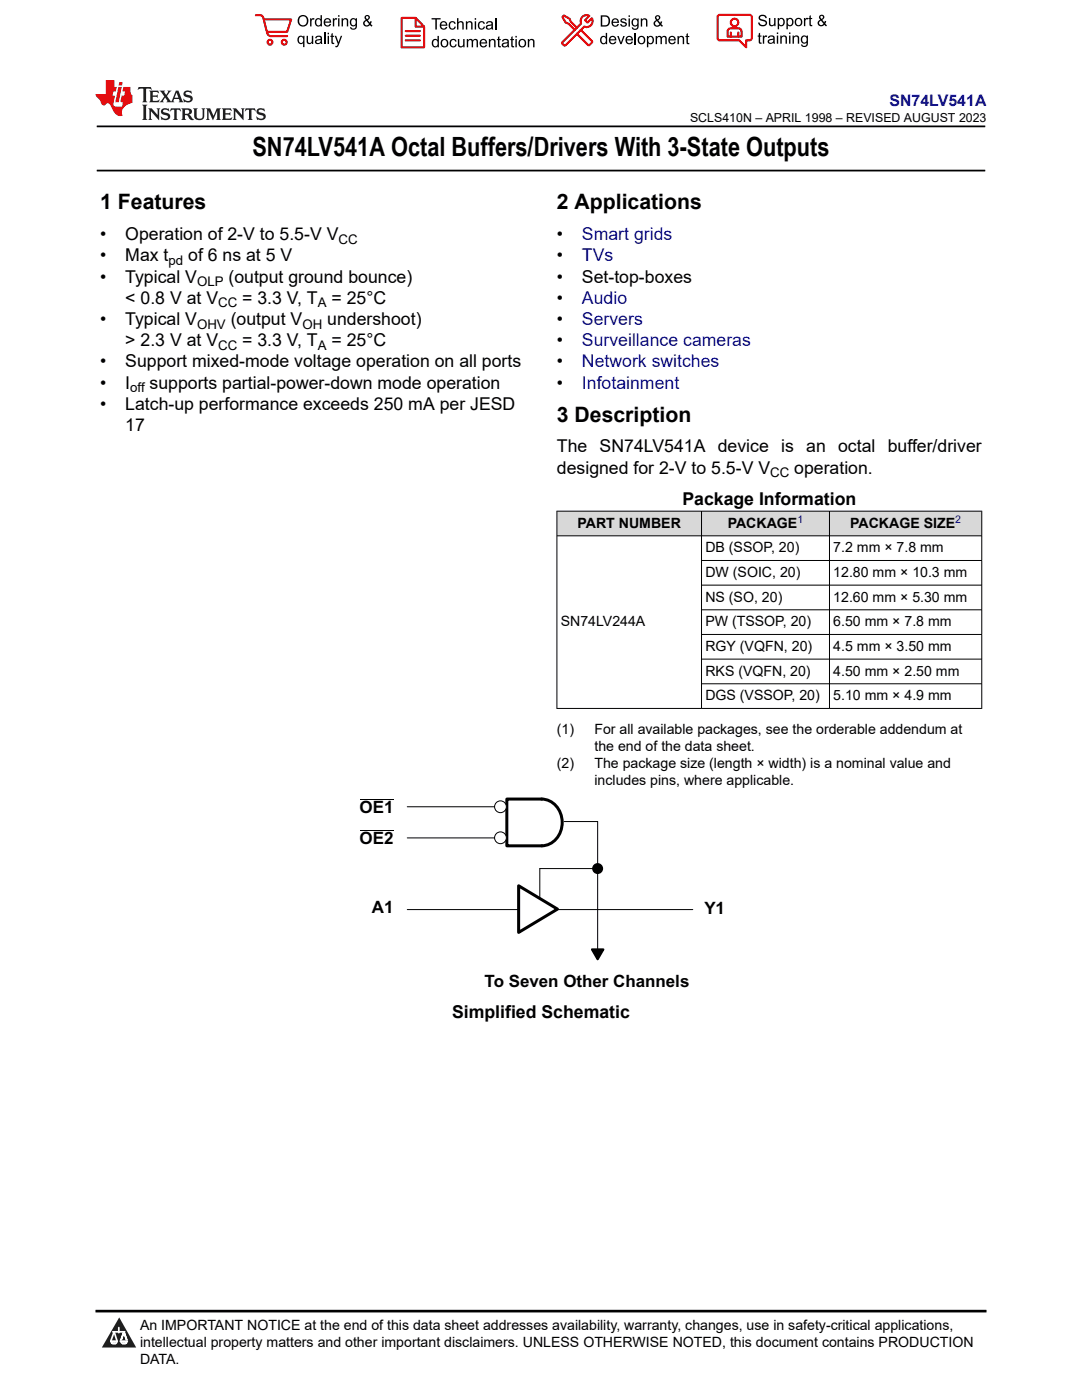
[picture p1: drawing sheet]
<svg xmlns="http://www.w3.org/2000/svg" width="216mm" height="279mm" viewBox="0 0 216 279" stroke-linecap="round" stroke-linejoin="round" font-family="sans-serif">
<path d="M19.3 25.2h177.3M19.3 34h177.3" fill="none" stroke="#000" stroke-width=".35"/>
<g fill="#d8d8d8">
<path d="M111.1 102h84.8v4.9h-84.8z" fill-rule="evenodd"/>
<path d="M111.2 102.1h28.7v4.8h-28.7z" fill-rule="evenodd"/>
<path d="M140 102.1h25.5v4.8h-25.5z" fill-rule="evenodd"/>
<path d="M165.6 102.1h30.2v4.8h-30.2z" fill-rule="evenodd"/>
</g>
<g fill="none" stroke="#000" stroke-width=".2">
<path d="M111.1 102h84.9M111.1 106.9h84.9M111.1 102v39.4M140 102v39.4M140 111.9h56M140 116.8h56M165.5 102v39.4M195.9 102v39.4M140 121.7h56M140 126.6h56M140 131.5h56M140 136.5h56"/>
<path d="M71.8 159.5h6.7M111.1 141.4h84.9M71.8 165.7h6.7"/>
</g>
<path d="M108 159.5a4.7 4.7 0 0 1 3.2 7.6 3.9 3.9 0 0 1-3.1 1.7M108.1 159.5h-7v9.3h7" fill="none" stroke="#000" stroke-width=".6"/>
<circle cx="99.9" cy="161" r="1.18" fill="#fff"/>
<circle cx="99.9" cy="161" r="1.18" fill="none" stroke="#000" stroke-width=".2"/>
<circle cx="99.9" cy="167.2" r="1.18" fill="#fff"/>
<g fill="none" stroke="#000" stroke-width=".2">
<path d="M81.3 161h17.4M81.3 167.2h17.4M112.6 164h6.7v27.5M119.3 173.3h-11.6v5.9M81.3 181.5h56.9"/>
<circle cx="99.9" cy="167.2" r="1.18"/>
</g>
<g fill="#000">
<path d="M118.1 189.5h2.3l-1.1 2z"/>
<circle cx="119.3" cy="173.3" r=".89"/>
</g>
<g fill="none" stroke="#000" stroke-width=".41">
<path d="M118.1 189.5h2.3l-1.1 2z"/>
<circle cx="119.3" cy="173.3" r=".89"/>
</g>
<path d="M103.5 176.8l7.7 4.6-7.7 4.7z" fill="#fff"/>
<path d="M103.5 176.8l7.7 4.6-7.7 4.7z" fill="none" stroke="#000" stroke-width=".6"/>
<path d="M0 0h215.9v23.8h-215.9z" fill-rule="evenodd" fill="#fff"/>
<path d="M27.7 17.4l-.2 .6 .5-.3h.6v.1v2.2l-.2 .4h1l-.2-.4v-2.2v-.1h.5l.5 .3-.1-.6zM29.8 18.1l.2 .4v1.5l-.2 .4h1.9l.1-.6a1.08 1.08 0 0 1-1.3 .2v-.7h.6l.4 .2v-.6l-.4 .2h-.6v-.6l.2-.1a1 1 0 0 1 1 .2l-.1-.5zM31.8 18.1l1 1.1-1 1.2h.9l-.2-.2 .4-.7 .5 .7-.2 .2h1.6l-.2-.2 .1-.4h1l.1 .4-.1 .2h.9l-.2-.3-.8-2h-.5l-1 2.2-.8-1.1 .9-1.1h-.8l.2 .2-.5 .7-.3-.7 .1-.2zM35.2 18.5l.4 1h-.8zM36.8 18.2a.65 .65 0 0 0-.2 .7 .65 .65 0 0 0 .6 .5l.7 .2 .1 .2a.79 .79 0 0 1-.7 .4 .79 .79 0 0 1-.7-.5l.1 .7 .2-.1a.93 .93 0 0 0 1.1 .1 .93 .93 0 0 0 .4-1 1.46 1.46 0 0 0-1.2-.6l-.1-.3a1.09 1.09 0 0 1 1.2 .2l-.2-.6-.1 .1-.6-.2zM28.4 20.9l.2 .4v2.3l-.2 .3h1l-.2-.3v-2.3l.2-.4zM29.6 21.6l.2 .4v1.6l-.2 .3h.8l-.3-.3v-1.4l1.7 1.8v-2l.2-.4h-.8l.2 .2 .1 1.1-1.2-1.3zM32.3 21.8a.65 .65 0 0 0-.2 .7 .65 .65 0 0 0 .7 .4l.6 .2 .1 .2a.79 .79 0 0 1-.7 .4 .79 .79 0 0 1-.7-.5l.1 .7 .2-.1a.93 .93 0 0 0 1.1 .1 .93 .93 0 0 0 .4-.9 1.46 1.46 0 0 0-1.2-.6l-.1-.4a1.09 1.09 0 0 1 1.2 .2l-.2-.6-.1 .1-.6-.1zM34.1 21.6l-.1 .7a.63 .63 0 0 1 .7-.4l.1 1.7-.3 .3h1l-.2-.3v-1.7a.66 .66 0 0 1 .8 .4l-.1-.7zM36.2 21.6l.2 .4v1.6l-.2 .3h.9l-.2-.2v-.7h.5l.1 .2a.79 .79 0 0 0 1.2 .6l-1-.9a.61 .61 0 0 0 .6-.6 .61 .61 0 0 0-.5-.6zM36.9 21.9h.2a.47 .47 0 0 1 .5 .1 .47 .47 0 0 1 .1 .5l-.2 .2h-.6zM38.5 21.6l.2 .2a2.27 2.27 0 0 0 .4 2 1.04 1.04 0 0 0 1.7-.7v-1.3l.2-.2h-.8l.2 .4v1.1a.6 .6 0 0 1-.6 .6 .6 .6 0 0 1-.6-.6v-1.1l.3-.4zM41.1 21.6l.2 .4v1.6l-.2 .3h.7l-.2-.3v-1.5l.9 1.9 .8-1.9v1.5l-.2 .3h1l-.3-.3v-1.6l.3-.4h-.8l-.7 1.5-.7-1.5zM44.3 21.6l.2 .4v1.6l-.2 .3h1.9l.1-.5a1.09 1.09 0 0 1-1.3 .1v-.6h.6l.4 .1v-.6l-.4 .2h-.6v-.6l.2-.1a1.01 1.01 0 0 1 1 .3l-.1-.6zM46.4 21.6l.3 .4v1.6l-.3 .3h.8l-.2-.3v-1.4l1.6 1.8v-2l.2-.4h-.7l.2 .2v1.1l-1.2-1.3zM49 21.6l-.1 .7a.63 .63 0 0 1 .8-.4v1.7l-.3 .3h1l-.2-.3v-1.7a.66 .66 0 0 1 .8 .4l-.1-.7zM51.4 21.8a.65 .65 0 0 0-.2 .7 .65 .65 0 0 0 .6 .4l.6 .2 .2 .2a.79 .79 0 0 1-.8 .4 .79 .79 0 0 1-.6-.5l.1 .7 .2-.1a.93 .93 0 0 0 1 .1 .93 .93 0 0 0 .5-.9 1.46 1.46 0 0 0-1.3-.6l-.1-.4a1.09 1.09 0 0 1 1.3 .2l-.2-.6-.2 .1-.5-.1z" fill="#231f20"/>
<path d="M21.1 16v2.8h-2.1l.1 .3 .9 1a.95 .95 0 0 0 .9 .9 .59 .59 0 0 1 .6-.4 .59 .59 0 0 1 .5 .4l.4 .8a1.59 1.59 0 0 0 2.1 1.3 1.61 1.61 0 0 1 1-2.2l1-.4-.1-1.5a1.59 1.59 0 0 1-.4-1.6h-1.4l-.2 .9h.5l-.1 .8h-.5l-.2 1v.2l.4 .1-.2 .9h-.6a.73 .73 0 0 1-1.1-.7l.3-1.5h-.5l.2-.8h.5l.2-.9h-.5v-1.4zM23.6 17.4l-.6 3h.7l.6-3zM23.8 16.4l-.1 .7h.7l.1-.7z" fill="#ed1c24"/>
<g fill="#000">
<path d="M59.4 4.2a1.12 1.12 0 0 1 2.2 0 1.12 1.12 0 0 1-2.2 0zM59.9 3.5a.89 .89 0 0 0-.1 1.1 .89 .89 0 0 0 1.1 .4 .88 .88 0 0 0 .3-1.3 .88 .88 0 0 0-1.3-.2z" fill-rule="evenodd"/>
<path d="M59.5 7.3l.5-.2 .5 .3v-.3h.3v2.3h-.3v-.8a.74 .74 0 0 1-1 0 .74 .74 0 0 1-.1-1zM59.8 7.5a.57 .57 0 0 0-.2 .7 .57 .57 0 0 0 .8 .2 .57 .57 0 0 0 .1-.7 .57 .57 0 0 0-.7-.2z" fill-rule="evenodd"/>
<path d="M61.9 3.6h.2v.3l.2-.2 .3-.1 .2 .1-.1 .3a.36 .36 0 0 0-.5 0 .36 .36 0 0 0 0 .4v.9h-.3z" fill-rule="evenodd"/>
<path d="M61.2 7.1h.3v.9a.41 .41 0 0 0 .4 .6 .41 .41 0 0 0 .3-.6v-.9h.3v1.7h-.2v-.3a.58 .58 0 0 1-.7 .3 .58 .58 0 0 1-.4-.6z" fill-rule="evenodd"/>
<path d="M63 3.8l.5-.2 .5 .2v-.8h.2v2.3h-.2v-.2a.75 .75 0 0 1-1-.1 .75 .75 0 0 1-.1-1zM63.2 4a.57 .57 0 0 0-.1 .7 .57 .57 0 0 0 .8 .2 .57 .57 0 0 0 .1-.7 .57 .57 0 0 0-.8-.2z" fill-rule="evenodd"/>
<path d="M63 7.3a.74 .74 0 0 1 1-.1 .74 .74 0 0 1 .3 .9v.7h-.3v-.2a.57 .57 0 0 1-.8 .2 .57 .57 0 0 1-.2-.8l1-.3a.41 .41 0 0 0-.4-.4 .41 .41 0 0 0-.4 .4l-.3-.1zM63.2 8.2a.35 .35 0 0 0 .2 .5 .35 .35 0 0 0 .5-.3l.1-.4z" fill-rule="evenodd"/>
<path d="M65.4 6.5h.3v.3h-.3zM65.4 7.1h.3v1.7h-.3z" fill-rule="evenodd"/>
<path d="M64.8 3.8a.76 .76 0 0 1 .9-.1 .76 .76 0 0 1 .4 .8h-1.2a.47 .47 0 0 0 .3 .6 .47 .47 0 0 0 .6-.4l.3 .1a.82 .82 0 0 1-1.3 .3 .82 .82 0 0 1 0-1.3zM65 4l-.1 .3h.9l-.3-.4z" fill-rule="evenodd"/>
<path d="M66.4 3.6h.3v.3l.1-.2 .4-.1 .1 .1-.1 .3a.36 .36 0 0 0-.4 0 .36 .36 0 0 0-.1 .4v.9h-.3z" fill-rule="evenodd"/>
<path d="M66.1 6.7l.3-.1v.5h.3v.3h-.3v.9l.1 .2h.2v.3a.41 .41 0 0 1-.4-.1 .41 .41 0 0 1-.2-.4v-.9h-.2v-.3h.2z" fill-rule="evenodd"/>
<path d="M66.8 7.1h.3l.4 1.4 .5-1.4h.3l-.6 1.7a.57 .57 0 0 1-.8 .6v-.3a.37 .37 0 0 0 .5-.3z" fill-rule="evenodd"/>
<path d="M67.5 3h.2v.3h-.2zM67.5 3.6h.2v1.7h-.2z" fill-rule="evenodd"/>
<path d="M68.2 3.6h.2v.3a.58 .58 0 0 1 .7-.3 .58 .58 0 0 1 .4 .7v1h-.3v-1a.4 .4 0 0 0-.4-.5 .4 .4 0 0 0-.4 .6v.9h-.2z" fill-rule="evenodd"/>
<path d="M70 3.8l.5-.2 .5 .2v-.2h.2v1.5a.71 .71 0 0 1-.5 .8 .71 .71 0 0 1-.8-.5h.2a.46 .46 0 0 0 .6 .3 .46 .46 0 0 0 .3-.6 .78 .78 0 0 1-1.1-.2 .78 .78 0 0 1 .1-1.1zM70.2 4a.53 .53 0 0 0-.1 .8 .53 .53 0 0 0 .8 0 .54 .54 0 0 0 0-.7 .54 .54 0 0 0-.7-.1z" fill-rule="evenodd"/>
<path d="M72.9 3.1a.53 .53 0 0 1 .8 .1 .53 .53 0 0 1-.3 .8l.4 .5 .1-.3 .3 .1-.2 .5 .3 .3-.2 .2-.3-.3a.71 .71 0 0 1-1.2 .1 .71 .71 0 0 1 .4-1.1l-.3-.5zM73 3.5a.3 .3 0 0 0 .6 0 .3 .3 0 0 0-.6 0zM72.9 4.3a.45 .45 0 0 0 0 .7 .45 .45 0 0 0 .7-.2l-.5-.6z" fill-rule="evenodd"/>
<path d="M86.1 3.6h1.8v.3h-.7v2h-.3v-2h-.8z" fill-rule="evenodd"/>
<path d="M86.3 8l.5-.2 .5 .2v-.8h.3v2.2h-.3v-.2a.76 .76 0 0 1-1 0 .76 .76 0 0 1-.1-1zM86.6 8.1a.58 .58 0 0 0-.2 .8 .58 .58 0 0 0 .8 .2 .58 .58 0 0 0 .1-.8 .58 .58 0 0 0-.7-.2z" fill-rule="evenodd"/>
<path d="M88.2 7.9a.81 .81 0 0 1 1.1 .2 .81 .81 0 0 1-.2 1.1 .81 .81 0 0 1-1.1-.1l-.1-.8zM88.3 8.1a.57 .57 0 0 0 0 .9 .57 .57 0 0 0 .8 0 .57 .57 0 0 0 0-.8 .57 .57 0 0 0-.8-.1z" fill-rule="evenodd"/>
<path d="M88 4.4a.77 .77 0 0 1 .9-.1 .77 .77 0 0 1 .4 .8h-1.3a.48 .48 0 0 0 .4 .6 .48 .48 0 0 0 .6-.3h.3a.83 .83 0 0 1-1.3 .4 .83 .83 0 0 1 0-1.4zM88.2 4.6l-.2 .3h1l-.3-.4z" fill-rule="evenodd"/>
<path d="M89.7 4.4a.7 .7 0 0 1 1.2 .3l-.2 .1a.45 .45 0 0 0-.6-.3 .45 .45 0 0 0-.3 .6 .45 .45 0 0 0 .3 .6 .45 .45 0 0 0 .6-.4h.3a.76 .76 0 0 1-1.1 .6 .76 .76 0 0 1-.3-1.1z" fill-rule="evenodd"/>
<path d="M89.9 8a.7 .7 0 0 1 1.2 .3h-.3a.45 .45 0 0 0-.5-.3 .45 .45 0 0 0-.3 .6 .45 .45 0 0 0 .3 .6 .45 .45 0 0 0 .6-.4l.2 .1a.76 .76 0 0 1-1 .5 .76 .76 0 0 1-.4-1.1z" fill-rule="evenodd"/>
<path d="M91.2 3.6h.3v.8a.59 .59 0 0 1 .7-.2 .59 .59 0 0 1 .3 .7v1h-.2v-1a.4 .4 0 0 0-.5-.4 .4 .4 0 0 0-.3 .5v.9h-.3z" fill-rule="evenodd"/>
<path d="M91.4 7.8h.2v.9a.41 .41 0 0 0 .5 .5 .41 .41 0 0 0 .3-.5v-.9h.3v1.6h-.3v-.2a.58 .58 0 0 1-.7 .3 .58 .58 0 0 1-.3-.7z" fill-rule="evenodd"/>
<path d="M93 4.2h.2v.3a.59 .59 0 0 1 .7-.3 .59 .59 0 0 1 .4 .7v1h-.3v-1a.41 .41 0 0 0-.4-.5 .41 .41 0 0 0-.4 .6v.9h-.2z" fill-rule="evenodd"/>
<path d="M93.1 7.8h.3v.2a.56 .56 0 0 1 1 0 .54 .54 0 0 1 .6-.2 .54 .54 0 0 1 .4 .5v1.1h-.3v-1a.34 .34 0 0 0-.3-.4 .34 .34 0 0 0-.4 .3v1.1h-.3v-1a.38 .38 0 0 0-.5-.4 .38 .38 0 0 0-.2 .6v.8h-.3z" fill-rule="evenodd"/>
<path d="M94.7 3.6h.3v.3h-.3zM94.7 4.2h.3v1.7h-.3z" fill-rule="evenodd"/>
<path d="M95.5 4.4a.7 .7 0 0 1 1.3 .3l-.3 .1a.45 .45 0 0 0-.6-.3 .45 .45 0 0 0-.3 .6 .45 .45 0 0 0 .3 .6 .45 .45 0 0 0 .6-.4h.3a.76 .76 0 0 1-1.1 .6 .76 .76 0 0 1-.3-1.1z" fill-rule="evenodd"/>
<path d="M95.9 8a.77 .77 0 0 1 .9-.2 .77 .77 0 0 1 .4 .9h-1.2a.48 .48 0 0 0 .3 .5 .48 .48 0 0 0 .6-.3h.3a.83 .83 0 0 1-1.3 .4 .83 .83 0 0 1 0-1.3zM96.1 8.1l-.1 .4h.9l-.2-.5z" fill-rule="evenodd"/>
<path d="M97.5 7.8h.3v.2a.59 .59 0 0 1 .7-.2 .59 .59 0 0 1 .4 .6v1h-.3v-1a.41 .41 0 0 0-.5-.4 .41 .41 0 0 0-.3 .5v.9h-.3z" fill-rule="evenodd"/>
<path d="M97.1 4.4a.74 .74 0 0 1 1-.1 .74 .74 0 0 1 .3 .9v.7h-.3v-.2a.59 .59 0 0 1-.8 .2 .59 .59 0 0 1-.3-.8l1.1-.3a.42 .42 0 0 0-.4-.4 .42 .42 0 0 0-.5 .4l-.2-.1zM97.3 5.3a.36 .36 0 0 0 .2 .5 .36 .36 0 0 0 .5-.2l.1-.5z" fill-rule="evenodd"/>
<path d="M99.4 7.4l.2-.2v.6h.3v.2h-.3v1l.1 .2h.2l.1 .2a.41 .41 0 0 1-.5 0 .41 .41 0 0 1-.1-.4v-1h-.2v-.2h.2z" fill-rule="evenodd"/>
<path d="M100.3 8a.74 .74 0 0 1 .9-.2 .74 .74 0 0 1 .3 .9l.1 .7h-.3v-.2a.59 .59 0 0 1-.8 .3 .59 .59 0 0 1-.3-.8l1-.3a.42 .42 0 0 0-.3-.4 .42 .42 0 0 0-.5 .3h-.3zM100.5 8.8a.36 .36 0 0 0 .1 .5 .36 .36 0 0 0 .5-.2l.2-.5z" fill-rule="evenodd"/>
<path d="M102 7.4l.3-.2v.6h.3v.2h-.3v1l.1 .2h.2v.2a.41 .41 0 0 1-.5 0 .41 .41 0 0 1-.1-.4v-1h-.2v-.2h.2z" fill-rule="evenodd"/>
<path d="M102.8 7.2h.3v.3h-.3zM102.8 7.8h.3v1.6h-.3z" fill-rule="evenodd"/>
<path d="M103.7 7.9a.81 .81 0 0 1 1.1 .2 .81 .81 0 0 1-.1 1.1 .81 .81 0 0 1-1.2-.1v-.8zM103.9 8.1a.57 .57 0 0 0-.1 .9 .57 .57 0 0 0 .8 0 .57 .57 0 0 0 0-.8 .57 .57 0 0 0-.7-.1z" fill-rule="evenodd"/>
<path d="M105.3 7.8h.3v.2a.59 .59 0 0 1 .7-.2 .59 .59 0 0 1 .4 .6v1h-.3v-1a.41 .41 0 0 0-.5-.4 .41 .41 0 0 0-.3 .5v.9h-.3z" fill-rule="evenodd"/>
<path d="M119.9 3.1h.7a1.12 1.12 0 0 1 1.1 1.1 1.12 1.12 0 0 1-1 1.1h-.8zM120.2 3.3v1.7h.4a.86 .86 0 0 0 .8-.8 .86 .86 0 0 0-.8-.9z" fill-rule="evenodd"/>
<path d="M119.9 7.4l.5-.3 .5 .3v-.8h.2v2.2h-.2v-.2a.75 .75 0 0 1-1 0 .75 .75 0 0 1-.1-1zM120.1 7.5a.57 .57 0 0 0-.1 .8 .57 .57 0 0 0 .8 .2 .57 .57 0 0 0 .1-.8 .57 .57 0 0 0-.8-.2z" fill-rule="evenodd"/>
<path d="M121.7 7.4a.76 .76 0 0 1 .9-.2 .76 .76 0 0 1 .4 .9h-1.2a.47 .47 0 0 0 .3 .5 .47 .47 0 0 0 .6-.3h.3a.82 .82 0 0 1-1.3 .4 .82 .82 0 0 1 0-1.3zM121.9 7.5l-.1 .3h.9l-.3-.4z" fill-rule="evenodd"/>
<path d="M122.2 3.9a.76 .76 0 0 1 .9-.2 .76 .76 0 0 1 .4 .9h-1.2a.47 .47 0 0 0 .4 .5 .47 .47 0 0 0 .5-.3h.3a.82 .82 0 0 1-1.3 .4 .82 .82 0 0 1 0-1.3zM122.5 4l-.2 .3h.9l-.2-.4z" fill-rule="evenodd"/>
<path d="M123.9 3.8a.71 .71 0 0 1 1.1 .3h-.2a.32 .32 0 0 0-.4-.3 .32 .32 0 0 0-.3 .4h.1a.75 .75 0 0 1 .9 .8 .72 .72 0 0 1-.7 .3 .72 .72 0 0 1-.7-.5h.3a.36 .36 0 0 0 .4 .4 .36 .36 0 0 0 .3-.5 .8 .8 0 0 1-.9-.7z" fill-rule="evenodd"/>
<path d="M123.2 7.2h.3l.4 1.3 .5-1.3h.3l-.7 1.6h-.2z" fill-rule="evenodd"/>
<path d="M125.4 3.1h.3v.3h-.3zM125.4 3.7h.3v1.6h-.3z" fill-rule="evenodd"/>
<path d="M125 7.4a.76 .76 0 0 1 .9-.2 .76 .76 0 0 1 .4 .9h-1.2a.47 .47 0 0 0 .3 .5 .47 .47 0 0 0 .6-.3h.3a.82 .82 0 0 1-1.3 .4 .82 .82 0 0 1 0-1.3zM125.2 7.5l-.1 .3h.9l-.2-.4z" fill-rule="evenodd"/>
<path d="M126.2 3.9l.5-.3 .5 .3v-.2h.2v1.4a.71 .71 0 0 1-.5 .8 .71 .71 0 0 1-.8-.5l.2 .1a.46 .46 0 0 0 .6 .2 .46 .46 0 0 0 .3-.6 .78 .78 0 0 1-1.1-.1 .78 .78 0 0 1 .1-1.1zM126.4 4a.53 .53 0 0 0-.1 .8 .53 .53 0 0 0 .8 0 .54 .54 0 0 0 0-.7 .54 .54 0 0 0-.7-.1z" fill-rule="evenodd"/>
<path d="M127.5 7.3a.8 .8 0 0 1 1.1 .2 .8 .8 0 0 1-.1 1.1 .8 .8 0 0 1-1.2-.1v-.8zM127.7 7.5a.56 .56 0 0 0-.1 .9 .56 .56 0 0 0 .8-.1 .56 .56 0 0 0 0-.7 .56 .56 0 0 0-.7-.1z" fill-rule="evenodd"/>
<path d="M127.9 3.7h.2v.2a.58 .58 0 0 1 .7-.2 .58 .58 0 0 1 .4 .6v1h-.3v-1a.4 .4 0 0 0-.4-.4 .4 .4 0 0 0-.4 .5v.9h-.2z" fill-rule="evenodd"/>
<path d="M129.1 7.2h.2v.2a.72 .72 0 0 1 1-.1 .72 .72 0 0 1 .2 1 .64 .64 0 0 1-.5 .5 .64 .64 0 0 1-.6-.2v.8h-.3zM129.5 7.5a.56 .56 0 0 0-.2 .8 .56 .56 0 0 0 .8 .2 .56 .56 0 0 0 .1-.8 .56 .56 0 0 0-.7-.2z" fill-rule="evenodd"/>
<path d="M130.8 7.2h.3v.2a.55 .55 0 0 1 .9 0 .53 .53 0 0 1 .6-.3 .53 .53 0 0 1 .4 .6v1.1h-.2v-1a.34 .34 0 0 0-.3-.4 .34 .34 0 0 0-.4 .3v1.1h-.3v-1a.37 .37 0 0 0-.5-.4 .37 .37 0 0 0-.2 .6v.8h-.3z" fill-rule="evenodd"/>
<path d="M130.8 3.2a.53 .53 0 0 1 .9 .1 .53 .53 0 0 1-.4 .8l.4 .5 .2-.4 .2 .1-.2 .5 .4 .3-.2 .3-.3-.4a.71 .71 0 0 1-1.2 .1 .71 .71 0 0 1 .3-1.1l-.2-.5zM130.9 3.6a.3 .3 0 0 0 .6 0 .3 .3 0 0 0-.6 0zM130.9 4.3a.45 .45 0 0 0 0 .7 .45 .45 0 0 0 .7-.2l-.5-.6z" fill-rule="evenodd"/>
<path d="M133.6 7.4a.76 .76 0 0 1 .9-.2 .76 .76 0 0 1 .3 .9h-1.2a.47 .47 0 0 0 .4 .5 .47 .47 0 0 0 .6-.3h.2a.82 .82 0 0 1-1.2 .4 .82 .82 0 0 1 0-1.3zM133.8 7.5l-.2 .3h1l-.3-.4z" fill-rule="evenodd"/>
<path d="M135.2 7.2h.2v.2a.58 .58 0 0 1 .7-.2 .58 .58 0 0 1 .4 .6v1h-.3v-1a.4 .4 0 0 0-.4-.4 .4 .4 0 0 0-.3 .5v.9h-.3z" fill-rule="evenodd"/>
<path d="M137 6.8l.3-.2v.6h.2v.2h-.2v1v.2h.2l.1 .2a.41 .41 0 0 1-.5 0 .41 .41 0 0 1-.1-.5v-.9h-.2v-.2h.2z" fill-rule="evenodd"/>
<path d="M151.6 3.1a.88 .88 0 0 1 1.4 .5h-.3a.49 .49 0 0 0-.5-.5 .49 .49 0 0 0-.5 .6l.1 .1a1.06 1.06 0 0 1 1.2 1 .95 .95 0 0 1-.9 .4 .95 .95 0 0 1-.8-.7h.3a.58 .58 0 0 0 .6 .5 .58 .58 0 0 0 .5-.6l-.2-.1a.95 .95 0 0 1-1.1-.9z" fill-rule="evenodd"/>
<path d="M151.4 6.7l.3-.2v.6h.2v.2h-.2v1v.2h.2l.1 .2a.41 .41 0 0 1-.5 0 .41 .41 0 0 1-.1-.5v-.9h-.2v-.2h.2z" fill-rule="evenodd"/>
<path d="M152.2 7.1h.3v.2l.1-.2h.4h.1l-.1 .3a.36 .36 0 0 0-.4 0 .36 .36 0 0 0-.1 .5v.8h-.3z" fill-rule="evenodd"/>
<path d="M153.3 7.3a.74 .74 0 0 1 1-.2 .74 .74 0 0 1 .3 .9l.1 .7h-.3l-.1-.2a.57 .57 0 0 1-.8 .3 .57 .57 0 0 1-.1-.9l.9-.2a.41 .41 0 0 0-.4-.4 .41 .41 0 0 0-.4 .3h-.3zM153.5 8.1a.35 .35 0 0 0 .2 .5 .35 .35 0 0 0 .5-.2l.1-.5z" fill-rule="evenodd"/>
<path d="M153.4 3.6h.3v.9a.41 .41 0 0 0 .4 .5 .41 .41 0 0 0 .4-.5v-.9h.2v1.6h-.2v-.2a.58 .58 0 0 1-.7 .2 .58 .58 0 0 1-.4-.6z" fill-rule="evenodd"/>
<path d="M155 6.5h.3v.3h-.3zM155 7.1h.3v1.6h-.3z" fill-rule="evenodd"/>
<path d="M155.2 3.6h.2v.2a.72 .72 0 0 1 1-.1 .72 .72 0 0 1 .2 1 .64 .64 0 0 1-.5 .5 .64 .64 0 0 1-.6-.2v.8h-.3zM155.6 3.9a.56 .56 0 0 0-.2 .8 .56 .56 0 0 0 .8 .2 .56 .56 0 0 0 .1-.8 .56 .56 0 0 0-.7-.2z" fill-rule="evenodd"/>
<path d="M155.7 7.1h.3v.2a.58 .58 0 0 1 .7-.2 .58 .58 0 0 1 .3 .6v1h-.3v-1a.4 .4 0 0 0-.4-.4 .4 .4 0 0 0-.3 .5v.9h-.3z" fill-rule="evenodd"/>
<path d="M156.9 3.6h.3v.2a.72 .72 0 0 1 .9-.1 .72 .72 0 0 1 .2 1 .64 .64 0 0 1-.4 .5 .64 .64 0 0 1-.7-.2v.8h-.3zM157.3 3.9a.56 .56 0 0 0-.1 .8 .56 .56 0 0 0 .7 .2 .56 .56 0 0 0 .2-.8 .56 .56 0 0 0-.8-.2z" fill-rule="evenodd"/>
<path d="M157.4 6.5h.3v.3h-.3zM157.4 7.1h.3v1.6h-.3z" fill-rule="evenodd"/>
<path d="M158.1 7.1h.3v.2a.58 .58 0 0 1 .7-.2 .58 .58 0 0 1 .4 .6v1h-.3v-1a.4 .4 0 0 0-.5-.4 .4 .4 0 0 0-.3 .5v.9h-.3z" fill-rule="evenodd"/>
<path d="M158.8 3.7a.8 .8 0 0 1 1.1 .2 .8 .8 0 0 1-.1 1.1 .8 .8 0 0 1-1.1-.1l-.1-.8zM159 3.9a.56 .56 0 0 0-.1 .9 .56 .56 0 0 0 .9 0 .56 .56 0 0 0-.1-.8 .56 .56 0 0 0-.7-.1z" fill-rule="evenodd"/>
<path d="M160 7.3l.5-.2 .5 .2v-.2h.2v1.4a.71 .71 0 0 1-.5 .9 .71 .71 0 0 1-.9-.5h.3a.46 .46 0 0 0 .6 .2 .46 .46 0 0 0 .2-.6 .78 .78 0 0 1-1-.1 .78 .78 0 0 1 .1-1.1zM160.2 7.4a.53 .53 0 0 0-.1 .8 .53 .53 0 0 0 .8 0 .54 .54 0 0 0 0-.7 .54 .54 0 0 0-.7-.1z" fill-rule="evenodd"/>
<path d="M160.4 3.6h.3v.2l.1-.2h.4h.1l-.1 .3a.36 .36 0 0 0-.4 0 .36 .36 0 0 0-.1 .5v.8h-.3z" fill-rule="evenodd"/>
<path d="M161.5 3.2l.3-.2v.6h.3v.2h-.3v1v.2h.3v.2a.41 .41 0 0 1-.5 0 .41 .41 0 0 1-.1-.5v-.9h-.2v-.2h.2z" fill-rule="evenodd"/>
<path d="M163.6 3.1a.53 .53 0 0 1 .8 .1 .53 .53 0 0 1-.3 .8l.4 .5 .1-.3h.3l-.2 .5 .3 .3-.2 .3-.3-.3a.71 .71 0 0 1-1.2 .1 .71 .71 0 0 1 .4-1.2l-.3-.5zM163.7 3.5a.3 .3 0 0 0 .5 0 .3 .3 0 0 0-.5 0zM163.6 4.2a.45 .45 0 0 0 0 .8 .45 .45 0 0 0 .7-.3l-.5-.6z" fill-rule="evenodd"/>
</g>
<path d="M64.8 6.5v2.3M98.9 3.6v2.3M126.8 6.6v2.2" fill="none" stroke="#000" stroke-width=".28"/>
<g fill="none" stroke="#de0000" stroke-width=".42">
<path d="M51.1 3l1 .1a1.4 1.4 0 0 1 .6 1.2l.7 2.5a.95 .95 0 0 0 1.1 .4h2.8M52.7 3.9h5.4l-.8 2.4h-4M80.1 3.6h2.8v1.7h1.7v4.2h-4.5zM81 7.1h2.8M81 6.2h2.8M81 8.1h2.8M82.9 3.6l1.7 1.7M115.1 5.5l-1.3-1.2-.1-.5-1.2-.7-.3 .3 .7 1.1 .5 .2 1.3 1.3M115.9 6l2.2 2.2v.3l-.5 .5h-.3l-2.2-2.2zM115.9 6l.7-.7a1.19 1.19 0 0 0 1.3-.3 1.19 1.19 0 0 0 .2-1.4l-.9 .9-.4-.5 .8-.8a1.19 1.19 0 0 0-1.4 .1 1.19 1.19 0 0 0-.2 1.4l-3.8 3.7v.3l.3 .3h.3l2.3-2.2M143.2 3.2l.4-.2h6l.4 .2v4.4l-.2 .4-.9 .1v1.3l-1.4-1.3h-3.9l-.4-.3zM145.4 5.8l.4-.1h1.6a.61 .61 0 0 1 .6 .6v1h-2.8v-1z"/>
<path d="M145.8 6.5v.8M147.3 6.5v.8"/>
<circle cx="53.9" cy="8.4" r=".49"/>
<circle cx="56.7" cy="8.4" r=".49"/>
<circle cx="146.6" cy="4.5" r=".75"/>
</g>
<path d="M0 261.4h215.9v18h-215.9z" fill-rule="evenodd" fill="#fff"/>
<path d="M23.8 262.9l3.4 6h-6.9z" fill="#231f20"/>
<path d="M22.1 267.7h1.3l-.4 .5h-.3a.55 .55 0 0 1-.6-.5z" fill-rule="evenodd" fill="#fff"/>
<path d="M22.1 267.7h1.3l-.4 .5h-.3a.55 .55 0 0 1-.6-.5z" fill="none" stroke="#231f20" stroke-width=".34"/>
<path d="M22.1 267.7h1.3l-.4 .5h-.5zM22.6 265.8h.1M22.6 265.8h2.3zM23.7 265.9h.1M23.7 264.9v1zM24 267.7h.1" fill="none" stroke="#fff" stroke-width=".34"/>
<path d="M24.7 265.8l-.7 1.9z" fill="#fff"/>
<path d="M24.7 265.8l-.7 1.9z" fill="none" stroke="#fff" stroke-width=".34"/>
<path d="M24.7 265.8l.7 1.9z" fill="#fff"/>
<path d="M22.8 265.8l-.7 1.9zM22.8 265.8l.6 1.9zM24.7 265.8l.7 1.9zM25.3 267.7h.1" fill="none" stroke="#fff" stroke-width=".34"/>
<path d="M24.1 267.7h1.3a.65 .65 0 0 1-.6 .5 .65 .65 0 0 1-.7-.5z" fill-rule="evenodd" fill="#fff"/>
<path d="M24.1 267.7h1.3a.65 .65 0 0 1-.6 .5 .65 .65 0 0 1-.7-.5z" fill="none" stroke="#231f20" stroke-width=".34"/>
<path d="M24 267.7h.1M24.1 267.7h1.3l-.4 .5h-.5z" fill="none" stroke="#fff" stroke-width=".34"/>
<path d="M19 261.7h177.8" fill="none" stroke="#000" stroke-width=".53"/>
<text font-size="5.3" x="50.4" y="31.2">SN74LV541A Octal Buffers/Drivers With 3-State Outputs</text>
<g font-size="4.2">
<text x="20" y="41.8">1 Features</text>
<text x="111.1" y="41.8">2 Applications</text>
<text x="111.1" y="84.1">3 Description</text>
</g>
<g font-size="3.5">
<text x="20" y="47.9">•</text>
<text x="25" y="47.9">Operation of 2-V to 5.5-V V</text>
<text x="111.1" y="47.9">•</text>
<text x="20" y="52.2">•</text>
<text x="25" y="52.2">Max t</text>
<text x="37.5" y="52.2">of 6 ns at 5 V</text>
<text x="111.1" y="52.2">•</text>
<text x="20" y="56.4">•</text>
<text x="25" y="56.4">Typical V</text>
<text x="45.6" y="56.4">(output ground bounce)</text>
<text x="111.1" y="56.4">•</text>
<text x="116.1" y="56.4">Set-top-boxes</text>
<text x="20" y="64.9">•</text>
<text x="25" y="64.9">Typical V</text>
<text x="25" y="60.6">&lt; 0.8 V at V</text>
<text x="46" y="64.9">(output V</text>
<text x="48.3" y="60.6">= 3.3 V, T</text>
<text x="65.3" y="64.9">undershoot)</text>
<text x="66.1" y="60.6">= 25°C</text>
<text x="111.1" y="60.6">•</text>
<text x="111.1" y="64.9">•</text>
<text x="25" y="69.1">&gt; 2.3 V at V</text>
<text x="48.3" y="69.1">= 3.3 V, T</text>
<text x="66.1" y="69.1">= 25°C</text>
<text x="111.1" y="69.1">•</text>
<text x="20" y="73.3">•</text>
<text x="20" y="77.6">•</text>
<text x="25" y="73.3">Support mixed-mode voltage operation on all ports</text>
<text x="25" y="77.6">I</text>
<text x="29.9" y="77.6">supports partial-power-down mode operation</text>
<text x="111.1" y="73.3">•</text>
<text x="111.1" y="77.6">•</text>
<text x="20" y="81.8">•</text>
<text x="25" y="81.8">Latch-up performance exceeds 250 mA per JESD</text>
<text x="25" y="86">17</text>
<text x="111.1" y="90.3">The SN74LV541A device is an octal buffer/driver</text>
<text x="111.1" y="94.5">designed for 2-V to 5.5-V V</text>
<text x="158.5" y="94.5">operation.</text>
<text x="136.2" y="100.9">Package Information</text>
<text x="90.2" y="203.1">Simplified Schematic</text>
</g>
<g font-size="3.5" fill="#00f">
<text x="116.1" y="47.9">Smart grids</text>
<text x="116.1" y="52.2">TVs</text>
<text x="116.1" y="60.6">Audio</text>
<text x="116.1" y="64.9">Servers</text>
<text x="116.1" y="69.1">Surveillance cameras</text>
<text x="116.1" y="73.3">Network switches</text>
<text x="116.1" y="77.6">Infotainment</text>
</g>
<g font-size="3.4">
<text x="71.8" y="162.2">OE1</text>
<text x="71.8" y="168.4">OE2</text>
<text x="74.2" y="182.2">A1</text>
<text x="140.5" y="182.4">Y1</text>
<text x="96.7" y="197">To Seven Other Channels</text>
</g>
<text font-size="3.2" fill="#00f" x="177.5" y="21.1">SN74LV541A</text>
<g font-size="2.8">
<text x="115.2" y="105.3">PART NUMBER</text>
<text x="145.2" y="105.3">PACKAGE</text>
<text x="169.6" y="105.3">PACKAGE SIZE</text>
<text x="140.7" y="110.2">DB (SSOP, 20)</text>
<text x="166.3" y="110.2">7.2 mm × 7.8 mm</text>
<text x="140.7" y="115.1">DW (SOIC, 20)</text>
<text x="166.3" y="115.1">12.80 mm × 10.3 mm</text>
<text x="111.9" y="125">SN74LV244A</text>
<text x="140.7" y="120.1">NS (SO, 20)</text>
<text x="140.7" y="125">PW (TSSOP, 20)</text>
<text x="166.3" y="120.1">12.60 mm × 5.30 mm</text>
<text x="166.3" y="125">6.50 mm × 7.8 mm</text>
<text x="140.7" y="129.9">RGY (VQFN, 20)</text>
<text x="166.3" y="129.9">4.5 mm × 3.50 mm</text>
<text x="140.7" y="134.8">RKS (VQFN, 20)</text>
<text x="166.3" y="134.8">4.50 mm × 2.50 mm</text>
<text x="140.7" y="139.7">DGS (VSSOP, 20)</text>
<text x="166.3" y="139.7">5.10 mm × 4.9 mm</text>
<text x="111.1" y="146.5">(1)</text>
<text x="118.6" y="146.5">For all available packages, see the orderable addendum at</text>
<text x="118.6" y="149.9">the end of the data sheet.</text>
<text x="111.1" y="153.3">(2)</text>
<text x="118.6" y="153.3">The package size (length × width) is a nominal value and</text>
<text x="118.6" y="156.7">includes pins, where applicable.</text>
<text x="27.9" y="265.5">An IMPORTANT NOTICE at the end of this data sheet addresses availability, warranty, changes, use in safety-critical applications,</text>
<text x="27.9" y="268.9">intellectual property matters and other important disclaimers. UNLESS OTHERWISE NOTED, this document contains PRODUCTION</text>
<text x="27.9" y="272.3">DATA.</text>
</g>
<g font-size="2.6">
<text x="33.6" y="52.9">pd</text>
<text x="67.6" y="48.6">CC</text>
<text x="39.3" y="57.1">OLP</text>
<text x="39.3" y="65.6">OHV</text>
<text x="43.5" y="61.3">CC</text>
<text x="60.3" y="65.6">OH</text>
<text x="63.4" y="61.3">A</text>
<text x="43.5" y="69.8">CC</text>
<text x="63.4" y="69.8">A</text>
<text x="26" y="78.3">off</text>
<text x="153.7" y="95.2">CC</text>
</g>
<text font-size="2.5" x="137.7" y="24.3">SCLS410N – APRIL 1998 – REVISED AUGUST 2023</text>
<g font-size="2.1" fill="#00f">
<text x="159.1" y="104.3">1</text>
<text x="190.6" y="104.3">2</text>
</g>
</svg>
